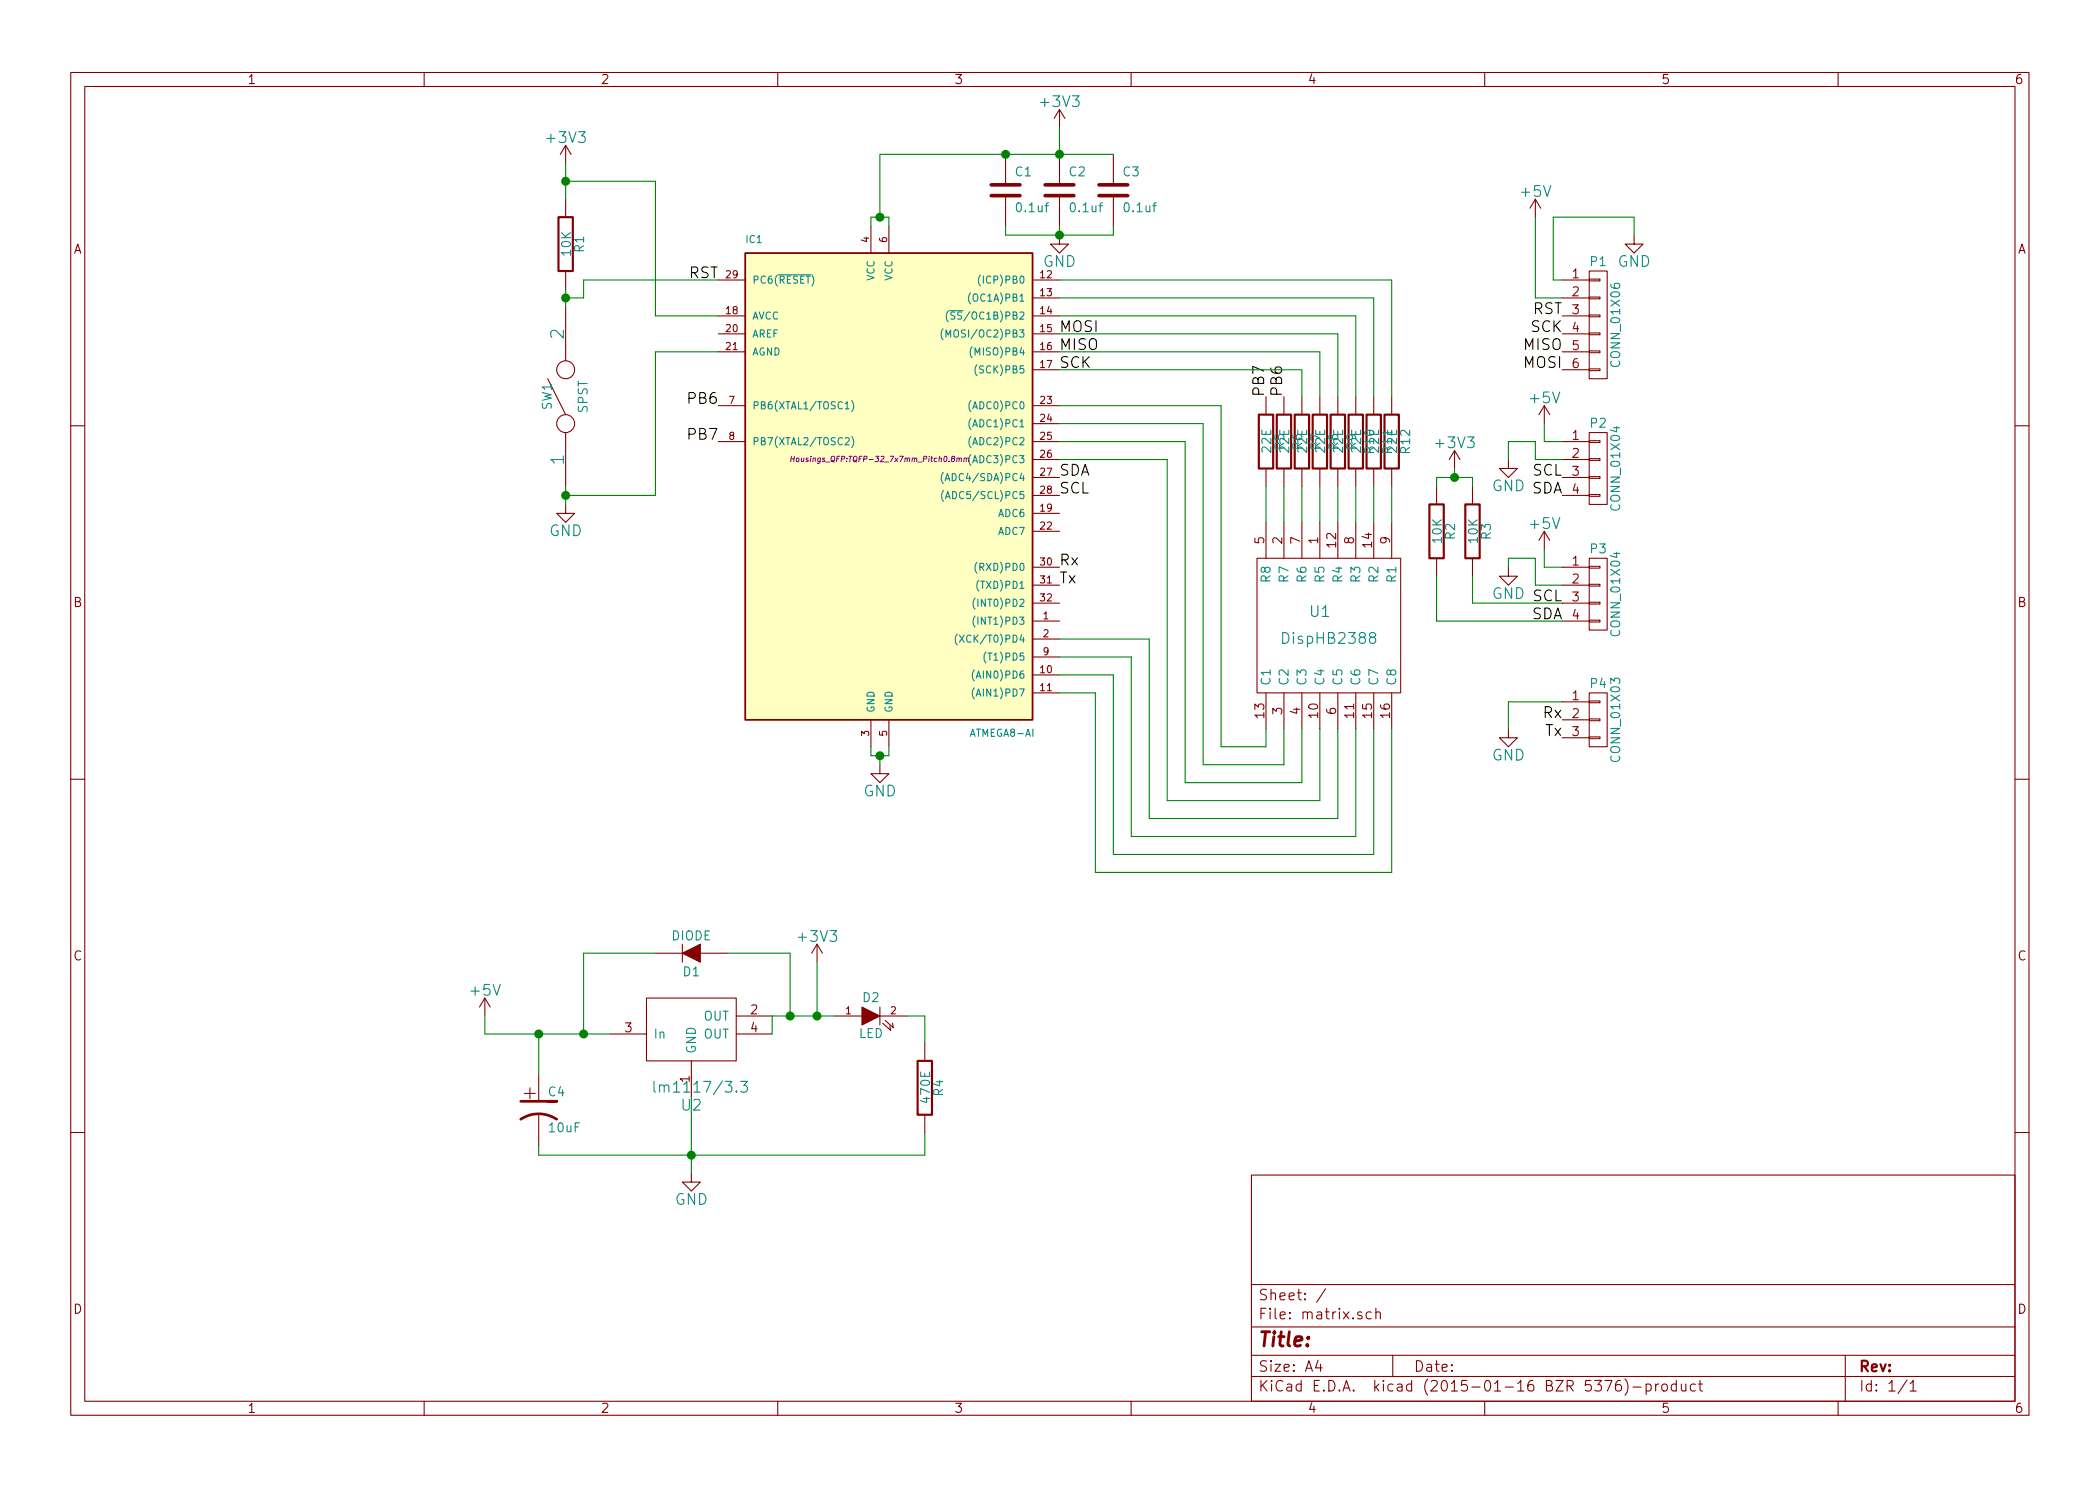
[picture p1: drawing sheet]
<svg xmlns="http://www.w3.org/2000/svg" width="297mm" height="210mm" viewBox="0 0 297 210" stroke-linecap="round" stroke-linejoin="round" font-family="sans-serif">
<g fill="none" stroke="#840000" stroke-width=".15">
<path d="M10 10.3h277v189.9h-277zM12 12.2h273v186.1h-273zM60 10.3v1.9M110 10.3v1.9M149.9 15.5l-.8 1.3M149.9 15.5v2.5M149.9 15.5l.7 1.3M160 10.3v1.9M210 10.3v1.9M260 10.3v1.9M80 20.6v2.5M80 28.2v2.5"/>
<path d="M80 38.3v2.6M80 20.6l-.8 1.2M80 20.6l.8 1.2M101.6 39.6h3.8M123.2 32v3.8M125.7 32v3.8M142.2 21.8v4.4M142.2 27.7v4.3M146 39.6h3.9M149.9 33.3v1.2h1.2l-1.2 1.3-1.3-1.3h1.3M149.9 21.8v4.4M149.9 27.7v4.3"/>
<path d="M157.5 21.8v4.4M157.5 27.7v4.3M217.2 28.2l-.8 1.3M217.2 28.2v2.5M217.2 28.2l.7 1.3M221 39.6h3.8M224.8 39.5h1.5v.2h-1.5zM224.8 38.3h2.5v15.3h-2.5zM231.1 33.3v1.2h1.3l-1.3 1.3-1.2-1.3h1.2M77.5 53.6l2.5 5.1M80 43.4v7.6M101.6 57.4h3.8"/>
<path d="M101.6 47.2h3.8M101.6 49.8h3.8M101.6 44.7h3.8M146 57.4h3.9M146 47.2h3.9M146 49.8h3.9M146 42.2h3.9M146 44.7h3.9M146 59.9h3.9M146 52.3h3.9M179.1 56.1v2.6M181.6 56.1v2.6"/>
<path d="M184.1 56.1v2.6M186.7 56.1v2.6M189.2 56.1v2.6M191.8 56.1v2.6M194.3 56.1v2.6M196.8 56.1v2.6M218.4 57.4l-.7 1.3M218.4 57.4v2.5M218.4 57.4l.8 1.3M221 47.2h3.8M221 49.8h3.8M221 42.2h3.8"/>
<path d="M221 44.7h3.8M221 52.3h3.8M224.8 52.2h1.5v.2h-1.5zM224.8 49.7h1.5v.2h-1.5zM224.8 47.1h1.5v.3h-1.5zM224.8 44.6h1.5v.2h-1.5zM224.8 42h1.5v.3h-1.5zM10 60.2h2M80 71.4v1.2h1.3l-1.3 1.3-1.3-1.3h1.3M80 61.2v7.6M101.6 62.5h3.8M146 62.5h3.9"/>
<path d="M146 75.2h3.9M146 65h3.9M146 67.6h3.9M146 70.1h3.9M146 72.6h3.9M177.8 79h20.3v19h-20.3zM179.1 66.3v2.5M179.1 73.9v5.1M181.6 66.3v2.5M181.6 73.9v5.1M184.1 66.3v2.5M184.1 73.9v5.1"/>
<path d="M186.7 66.3v2.5M186.7 73.9v5.1M189.2 66.3v2.5M189.2 73.9v5.1M191.8 66.3v2.5M191.8 73.9v5.1M194.3 66.3v2.5M194.3 73.9v5.1M196.8 66.3v2.5M196.8 73.9v5.1M203.2 68.8v2.6M203.2 79v2.5"/>
<path d="M205.7 63.7l-.7 1.3M205.7 63.7v2.6M205.7 63.7l.8 1.3M208.3 68.8v2.6M208.3 79v2.5M213.4 65v1.3h1.2l-1.2 1.3-1.3-1.3h1.3M218.4 75.2v2.5M218.4 75.2l-.7 1.2M218.4 75.2l.8 1.2M221 62.5h3.8M221 65h3.8M221 67.6h3.8"/>
<path d="M221 70.1h3.8M224.8 70h1.5v.2h-1.5zM224.8 67.4h1.5v.3h-1.5zM224.8 64.9h1.5v.2h-1.5zM224.8 62.4h1.5v.2h-1.5zM224.8 61.2h2.5v10.2h-2.5zM224.8 79h2.5v10.1h-2.5zM285 60.2h2M146 87.9h3.9M146 90.4h3.9M146 93h3.9M146 95.5h3.9"/>
<path d="M146 80.3h3.9M146 98h3.9M146 82.8h3.9M146 85.3h3.9M179.1 98v5.1M181.6 98v5.1M184.1 98v5.1M186.7 98v5.1M189.2 98v5.1M191.8 98v5.1M194.3 98v5.1M196.8 98v5.1"/>
<path d="M213.4 80.3v1.2h1.2l-1.2 1.3-1.3-1.3h1.3M221 87.9h3.8M221 80.3h3.8M221 82.8h3.8M221 85.3h3.8M221 99.3h3.8M224.8 87.8h1.5v.2h-1.5zM224.8 85.2h1.5v.3h-1.5zM224.8 82.7h1.5v.2h-1.5zM224.8 80.1h1.5v.3h-1.5zM224.8 99.2h1.5v.2h-1.5zM224.8 98h2.5v7.7h-2.5z"/>
<path d="M10 110.3h2M123.2 101.8v3.9M124.5 108.2v1.3h1.2l-1.2 1.2-1.3-1.2h1.3M125.7 101.8v3.9M213.4 103.1v1.3h1.2l-1.2 1.3-1.3-1.3h1.3M221 101.8h3.8M221 104.4h3.8M224.8 104.3h1.5v.2h-1.5zM224.8 101.7h1.5v.3h-1.5zM285 110.3h2M92.7 134.9h3.8M96.5 133.6v2.5"/>
<path d="M99.1 134.9h3.8M115.6 133.6l-.8 1.3M115.6 133.6v2.5M115.6 133.6l.7 1.3M68.6 141.2l-.8 1.3M68.6 141.2v2.6M68.6 141.2l.7 1.3M76.2 152v3.8M76.2 157.6v4.6M86.4 146.3h5M91.4 141.2h12.7v8.9h-12.7zM97.8 150.1v5.1"/>
<path d="M104.1 143.8h5.1M104.1 146.3h5.1M118.1 143.8h3.8M124.5 143.8h3.8M124.5 142.5v2.5M124.8 144.8l1.2 1-.1-.6M125.2 144.4l1.2 1-.2-.6M130.8 147.6v2.5M130.8 157.7v2.6M10 160.2h2M97.8 166v1.3h1.3l-1.3 1.2-1.3-1.2h1.3M177 166.3h108v32h-108z"/>
<path d="M285 160.2h2M60 198.3v1.9M110 198.3v1.9M160 198.3v1.9M177 194.8h108M177 191.8h108M177 187.8h108M177 181.8h108M186.4 192.5l-.3 1h.9M186.8 193v1M187.5 182.3l-1.3 2M192.6 185.7a.37 .37 0 0 0-.6 .1v.1a.54 .54 0 0 0 .6 .3l.1 .1-.1 .2-.1 .1-.5-.1"/>
<path d="M194 185.7l-.5-.1-.3 .3 .1 .6 .2 .1 .5-.1M194.6 185.7a.38 .38 0 0 1 .6 .1v.8M194.6 185.1v1.5M197 191.8v3M210 198.3v1.9M227 195.3h1l-.6 1.5M229.2 195.3a.59 .59 0 0 0-.7 .7l.1 .7 .2 .1h.3l.2-.1 .1-.5-.2-.2-.4-.1-.3 .3M229.8 195.1a1.71 1.71 0 0 1 0 2.3M231 196.3h1.1M232.8 195.9a.48 .48 0 0 1 .7 .1l.1 .1-.1 .6a.48 .48 0 0 1-.7 0M232.8 195.8v1.5M234.2 195.8v1"/>
<path d="M234.6 195.8l-.3 .1-.1 .2M235.1 196a.41 .41 0 0 1 .7 .1v.4a.41 .41 0 0 1-.4 .3 .41 .41 0 0 1-.3-.3zM237.1 195.9l-.4-.1-.3 .3 .1 .6 .2 .1 .4-.1M237.1 195.3v1.5M237.8 195.8l.1 .9a.4 .4 0 0 0 .6 0M238.5 195.8v1M239.8 195.9l-.4-.1-.3 .3 .1 .6 .2 .1 .4-.1M240.3 195.8h.5M240.5 195.3v1.3l.2 .2h.1M260 198.3v1.9M261 191.8v6.5M269.7 195.2l-1.2 2"/>
<path d="M270.2 195.8l.4-.5v1.5M270.2 196.8h.8"/>
<circle cx="80" cy="59.9" r="1.27"/>
<circle cx="80" cy="52.3" r="1.27"/>
</g>
<path d="M105.4 35.8h40.6v66h-40.6z" fill="#ffffc2" stroke="#ffffc2" stroke-width=".25"/>
<path d="M105.4 35.8h40.6v66h-40.6z" fill="none" stroke="#840000" stroke-width=".25"/>
<g fill="none" stroke="#008484" stroke-width=".15">
<path d="M110.1 38.9h4.6M138.7 38.9a1.2 1.2 0 0 0 0 1.6M119.6 57.9h.5M120.5 56.7a1.2 1.2 0 0 1 0 1.5M133.4 46.5a1.2 1.2 0 0 0 0 1.6M133.8 47.7v-1l.3 .7 .4-.7v1M134.1 44a1.2 1.2 0 0 0 0 1.5M134.3 44h1.9M135.1 44.2l-.4-.1-.2 .2 .1 .3 .4 .2v.3l-.1 .1-.4-.1M137.3 41.4a1.2 1.2 0 0 0 0 1.6M137.3 56.7a1.2 1.2 0 0 0 0 1.5M137.3 59.2a1.2 1.2 0 0 0 0 1.6"/>
<path d="M137.5 49.1a1.2 1.2 0 0 0 0 1.5M138.2 51.6a1.2 1.2 0 0 0 0 1.6M119.6 62l.3-.1 .2 .1v.2l-.6 .7h.6M120.5 61.8a1.2 1.2 0 0 1 0 1.5M133.4 66.8a1.2 1.2 0 0 0 0 1.6M133.5 69.4a1.2 1.2 0 0 0 0 1.5M133.7 68l.3-1 .3 1M133.7 70.6l.4-1.1 .3 1.1M133.8 70.3h.5M137.3 61.8a1.2 1.2 0 0 0 0 1.5M137.3 64.3a1.2 1.2 0 0 0 0 1.6M138.2 79.5a1.2 1.2 0 0 0 0 1.6"/>
<path d="M135.4 89.7a1.2 1.2 0 0 0 0 1.6M135.7 89.9l.7 1M136.4 89.9l-.7 1M137.8 94.8a1.2 1.2 0 0 0 0 1.5M137.8 97.3a1.2 1.2 0 0 0 0 1.6M137.9 87.2a1.2 1.2 0 0 0 0 1.5M137.9 84.6a1.2 1.2 0 0 0 0 1.6M139.5 92.2a1.2 1.2 0 0 0 0 1.6M194 90.2l-.3-.3 .1-.2a.48 .48 0 0 1 .7 0l.1 .2-.3 .3a.47 .47 0 0 0-.6 .2v.3a.48 .48 0 0 0 .4 .3 .48 .48 0 0 0 .5-.3v-.3l-.3-.2M92.5 153v1.3l.2 .2M104.8 153h.9l-.5 .6a.44 .44 0 0 1 .5 .3v.3l-.1 .3h-.6l-.2-.1"/>
</g>
<path d="M111.9 64.9h.4M111.9 64.6l-.1 .7M112.4 64.6l-.1 .7M135.4 64.9l.3-.1-.1 .5M135.7 64.9l.3-.1v.5M136.4 64.9l.3-.1v.5M136.4 64.8l-.1 .5M136.7 64.9l.3-.1v.5" fill="none" stroke="#840084" stroke-width=".14"/>
<path d="M73.7 158.4a4.6 4.6 0 0 1 5 0M73.7 155.8h5h-1.2" fill="none" stroke="#840000" stroke-width=".38"/>
<g fill="#840000" stroke="#840000" stroke-width=".15">
<path d="M121.9 142.5l2.6 1.3-2.6 1.2z"/>
<path d="M96.5 134.9l2.6-1.3v2.5z"/>
</g>
<path d="M79 30.7h2v7.6h-2zM178.1 58.7h2v7.6h-2zM180.6 58.7h2v7.6h-2zM183.1 58.7h2.1v7.6h-2.1zM185.7 58.7h2v7.6h-2zM188.2 58.7h2v7.6h-2zM190.8 58.7h2v7.6h-2zM193.3 58.7h2v7.6h-2zM195.8 58.7h2.1v7.6h-2.1zM202.2 71.4h2v7.6h-2zM207.3 71.4h2v7.6h-2zM129.8 150.1h2v7.6h-2z" fill="none" stroke="#840000" stroke-width=".3"/>
<path d="M140.2 27.7h4.1M140.2 26.2h4.1M147.8 27.7h4.1M147.8 26.2h4.1M155.4 27.7h4.1M155.4 26.2h4.1" fill="none" stroke="#840000" stroke-width=".51"/>
<g fill="none" stroke="#008400" stroke-width=".15">
<path d="M149.9 18v3.8M80 25.6h12.7v19.1h8.9M80 23.1v5.1M101.6 39.6h-19.1v2.6h-2.5M123.2 32v-1.3h2.5v1.3M142.2 32v1.3h15.3v-1.3M149.9 39.6h46.9v16.5M149.9 32v1.3M157.5 21.8h-33v8.9M217.2 30.7v11.5h3.8M231.1 33.3v-2.6h-11.4v8.9h1.3M80 40.9v2.5"/>
<path d="M101.6 49.8h-8.9v20.3h-12.7M149.9 57.4h22.8v48.3h6.4v-2.6M149.9 59.9h20.3v48.3h11.4v-5.1M149.9 49.8h36.8v6.3M149.9 52.3h34.2v3.8M149.9 47.2h39.3v8.9M149.9 44.7h41.9v11.4M149.9 42.2h44.4v13.9M218.4 59.9v2.6h2.6M80 68.8v2.6M149.9 62.5h17.7v48.2h16.5v-7.6M149.9 65h15.2v48.3h21.6v-10.2"/>
<path d="M179.1 68.8v5.1M181.6 68.8v5.1M184.1 68.8v5.1M186.7 68.8v5.1M189.2 68.8v5.1M191.8 68.8v5.1M194.3 68.8v5.1M196.8 68.8v5.1M203.2 68.8v-1.2h5.1v1.2M205.7 66.3v1.3M213.4 65v-2.5h3.8v2.5h3.8M218.4 77.7v2.6h2.6"/>
<path d="M149.9 90.4h12.7v25.4h26.6v-12.7M149.9 93h10.1v25.4h31.8v-15.3M149.9 95.5h7.6v25.4h36.8v-17.8M149.9 98h5v25.4h41.9v-20.3M203.2 81.5v6.4h17.8M208.3 81.5v3.8h12.7M213.4 80.3v-1.3h3.8v3.8h3.8M221 99.3h-7.6v3.8M123.2 105.7v1.2h2.5v-1.2M124.5 106.9v1.3M92.7 134.9h-10.2v11.4M102.9 134.9h8.9v8.9"/>
<path d="M115.6 136.1v7.7M68.6 143.8v2.5h17.8M76.2 146.3v5.7M97.8 155.2v10.8M118.1 143.8h-8.9v2.5M128.3 143.8h2.5v3.8M130.8 160.3v3.1h-54.6v-1.2"/>
</g>
<g fill="#008400" stroke="#008400" stroke-width=".25">
<circle cx="76.2" cy="146.3" r=".51"/>
<circle cx="111.8" cy="143.8" r=".51"/>
<circle cx="149.9" cy="21.8" r=".51"/>
<circle cx="142.2" cy="21.8" r=".51"/>
<circle cx="149.9" cy="33.3" r=".51"/>
<circle cx="124.5" cy="30.7" r=".51"/>
<circle cx="124.5" cy="106.9" r=".51"/>
<circle cx="97.8" cy="163.4" r=".51"/>
<circle cx="115.6" cy="143.8" r=".51"/>
<circle cx="82.6" cy="146.3" r=".51"/>
<circle cx="205.7" cy="67.6" r=".51"/>
<circle cx="80" cy="42.2" r=".51"/>
<circle cx="80" cy="70.1" r=".51"/>
<circle cx="80" cy="25.6" r=".51"/>
</g>
<g font-size="2.8" fill="#840000">
<text x="74.1" y="155.6">+</text>
<text x="178" y="190.5">Title:</text>
</g>
<g font-size="2.5" fill="#008484">
<text x="79.8" y="47.9" transform="rotate(-90 79.8 47.9)">2</text>
<text x="79.8" y="65.7" transform="rotate(-90 79.8 65.7)">1</text>
</g>
<g font-size="2.1" fill="#008484">
<text x="147.4" y="15.2">+3V3</text>
<text x="77.5" y="20.2">+3V3</text>
<text x="215.3" y="27.9">+5V</text>
<text x="147.5" y="37.8">GND</text>
<text x="228.8" y="37.8">GND</text>
<text x="216.5" y="57.1">+5V</text>
<text x="203.3" y="63.4">+3V3</text>
<text x="77.6" y="75.9">GND</text>
<text x="216.5" y="74.8">+5V</text>
<text x="185.3" y="87.3">U1</text>
<text x="181.8" y="91.1">DispHB2388</text>
<text x="211" y="107.6">GND</text>
<text x="122.1" y="112.7">GND</text>
<text x="113.1" y="133.3">+3V3</text>
<text x="66.7" y="140.9">+5V</text>
<text x="93.7" y="154.6">lm1117/3.3</text>
<text x="96.4" y="157.1">U2</text>
<text x="95.4" y="170.5">GND</text>
</g>
<g font-size="2.1">
<text x="97.4" y="39.4">RST</text>
<text x="149.9" y="47">MOSI</text>
<text x="216.5" y="47">SCK</text>
<text x="216.7" y="44.4">RST</text>
<text x="149.9" y="52.1">SCK</text>
<text x="149.9" y="49.5">MISO</text>
<text x="215.5" y="49.5">MISO</text>
<text x="215.5" y="52.1">MOSI</text>
<text x="97.5" y="57.1">PB6</text>
<text x="178.8" y="56.1" transform="rotate(-90 178.8 56.1)">PB7</text>
<text x="181.4" y="56.1" transform="rotate(-90 181.4 56.1)">PB6</text>
<text x="97.5" y="62.2">PB7</text>
<text x="149.9" y="69.8">SCL</text>
<text x="149.9" y="67.3">SDA</text>
<text x="211" y="69.5">GND SDA</text>
<text x="216.7" y="67.3">SCL</text>
<text x="149.9" y="80">Rx</text>
<text x="149.9" y="82.5">Tx</text>
<text x="211" y="84.8">GND SCL</text>
<text x="216.5" y="87.6">SDA</text>
<text x="218.3" y="101.6">Rx</text>
<text x="218.5" y="104.1">Tx</text>
</g>
<g font-size="2.1" fill="#840000">
<text x="178" y="184">Sheet: /</text>
<text x="178" y="186.7">File: matrix.sch</text>
<text x="178" y="196.9">KiCad E.D.A. kicad (2015-01-16 BZR 5376)-product</text>
<text x="178" y="194.1">Size: A4</text>
<text x="200" y="194.1">Date:</text>
<text x="263" y="194.1">Rev:</text>
<text x="263" y="196.9">Id: 1/1</text>
</g>
<g font-size="1.8" fill="#840000">
<text x="35" y="11.9">1</text>
<text x="85" y="11.9">2</text>
<text x="135" y="11.9">3</text>
<text x="185" y="11.9">4</text>
<text x="235" y="11.9">5</text>
<text x="285" y="11.9">6</text>
<text x="10.4" y="35.9">A</text>
<text x="285.4" y="35.9">A</text>
<text x="222.4" y="39.4">1</text>
<text x="222.4" y="41.9">2</text>
<text x="222.4" y="44.4">3</text>
<text x="222.4" y="47">4</text>
<text x="222.4" y="49.5">5</text>
<text x="222.4" y="52.1">6</text>
<text x="222.4" y="62.2">1</text>
<text x="222.4" y="64.8">2</text>
<text x="222.4" y="67.3">3</text>
<text x="222.4" y="69.8">4</text>
<text x="178.8" y="76.9" transform="rotate(-90 178.8 76.9)">5</text>
<text x="181.4" y="76.9" transform="rotate(-90 181.4 76.9)">2</text>
<text x="183.9" y="76.9" transform="rotate(-90 183.9 76.9)">7</text>
<text x="186.4" y="76.9" transform="rotate(-90 186.4 76.9)">1</text>
<text x="189" y="77.4" transform="rotate(-90 189 77.4)">12</text>
<text x="191.5" y="76.9" transform="rotate(-90 191.5 76.9)">8</text>
<text x="194.1" y="77.4" transform="rotate(-90 194.1 77.4)">14</text>
<text x="196.6" y="76.9" transform="rotate(-90 196.6 76.9)">9</text>
<text x="222.4" y="80">1</text>
<text x="222.4" y="82.5">2</text>
<text x="10.4" y="85.9">B</text>
<text x="222.4" y="85.1">3</text>
<text x="222.4" y="87.6">4</text>
<text x="285.4" y="85.9">B</text>
<text x="178.8" y="101.5" transform="rotate(-90 178.8 101.5)">13</text>
<text x="181.4" y="101.1" transform="rotate(-90 181.4 101.1)">3</text>
<text x="183.9" y="101.1" transform="rotate(-90 183.9 101.1)">4</text>
<text x="186.4" y="101.5" transform="rotate(-90 186.4 101.5)">10</text>
<text x="189" y="101.1" transform="rotate(-90 189 101.1)">6</text>
<text x="191.5" y="101.5" transform="rotate(-90 191.5 101.5)">11</text>
<text x="194.1" y="101.5" transform="rotate(-90 194.1 101.5)">15</text>
<text x="196.6" y="101.5" transform="rotate(-90 196.6 101.5)">16</text>
<text x="222.4" y="99.1">1</text>
<text x="222.4" y="101.6">2</text>
<text x="222.4" y="104.1">3</text>
<text x="10.4" y="135.9">C</text>
<text x="285.4" y="135.9">C</text>
<text x="106.2" y="143.5">2</text>
<text x="88.4" y="146">3</text>
<text x="106.2" y="146">4</text>
<text x="97.5" y="153.1" transform="rotate(-90 97.5 153.1)">1</text>
<text x="10.4" y="185.9">D</text>
<text x="285.4" y="185.9">D</text>
<text x="35" y="199.9">1</text>
<text x="85" y="199.9">2</text>
<text x="135" y="199.9">3</text>
<text x="185" y="199.9">4</text>
<text x="235" y="199.9">5</text>
<text x="285" y="199.9">6</text>
</g>
<g font-size="1.8" fill="#008484">
<text x="143.6" y="24.9">C1</text>
<text x="151.3" y="24.9">C2</text>
<text x="158.9" y="24.9">C3</text>
<text x="82.6" y="35.7" transform="rotate(-90 82.6 35.7)">R1</text>
<text x="143.9" y="30">0.1uf</text>
<text x="151.5" y="30">0.1uf</text>
<text x="159.2" y="30">0.1uf</text>
<text x="80.7" y="36.1" transform="rotate(-90 80.7 36.1)">10K</text>
<text x="225" y="37.6">P1</text>
<text x="229.2" y="51.6" transform="rotate(-90 229.2 51.6)">CONN_01X06</text>
<text x="78" y="58" transform="rotate(-90 78 58)">SW1</text>
<text x="83.1" y="58.4" transform="rotate(-90 83.1 58.4)">SPST</text>
<text x="179.8" y="64" transform="rotate(-90 179.8 64)">22E</text>
<text x="181.7" y="63.6" transform="rotate(-90 181.7 63.6)">R5</text>
<text x="184.2" y="63.6" transform="rotate(-90 184.2 63.6)">R6</text>
<text x="186.7" y="63.6" transform="rotate(-90 186.7 63.6)">R7</text>
<text x="187.4" y="64" transform="rotate(-90 187.4 64)">22E</text>
<text x="189.3" y="63.6" transform="rotate(-90 189.3 63.6)">R8</text>
<text x="191.8" y="63.6" transform="rotate(-90 191.8 63.6)">R9</text>
<text x="194.4" y="64.1" transform="rotate(-90 194.4 64.1)">R10</text>
<text x="195" y="64" transform="rotate(-90 195 64)">22E</text>
<text x="196.9" y="64.1" transform="rotate(-90 196.9 64.1)">R11</text>
<text x="197.6" y="64" transform="rotate(-90 197.6 64)">22E</text>
<text x="199.4" y="64.1" transform="rotate(-90 199.4 64.1)">R12</text>
<text x="225" y="60.5">P2</text>
<text x="229.2" y="71.9" transform="rotate(-90 229.2 71.9)">CONN_01X04</text>
<text x="203.9" y="76.8" transform="rotate(-90 203.9 76.8)">10K</text>
<text x="205.8" y="76.3" transform="rotate(-90 205.8 76.3)">R2</text>
<text x="209" y="76.8" transform="rotate(-90 209 76.8)">10K</text>
<text x="210.9" y="76.3" transform="rotate(-90 210.9 76.3)">R3</text>
<text x="179.7" y="82.3" transform="rotate(-90 179.7 82.3)">R8</text>
<text x="182.2" y="82.3" transform="rotate(-90 182.2 82.3)">R7</text>
<text x="184.8" y="82.3" transform="rotate(-90 184.8 82.3)">R6</text>
<text x="187.3" y="82.3" transform="rotate(-90 187.3 82.3)">R5</text>
<text x="189.9" y="82.3" transform="rotate(-90 189.9 82.3)">R4</text>
<text x="192.4" y="82.3" transform="rotate(-90 192.4 82.3)">R3</text>
<text x="194.9" y="82.3" transform="rotate(-90 194.9 82.3)">R2</text>
<text x="197.5" y="82.3" transform="rotate(-90 197.5 82.3)">R1</text>
<text x="225" y="78.3">P3</text>
<text x="229.2" y="89.7" transform="rotate(-90 229.2 89.7)">CONN_01X04</text>
<text x="179.7" y="97" transform="rotate(-90 179.7 97)">C1</text>
<text x="182.2" y="97" transform="rotate(-90 182.2 97)">C2</text>
<text x="184.8" y="97" transform="rotate(-90 184.8 97)">C3</text>
<text x="187.3" y="97" transform="rotate(-90 187.3 97)">C4</text>
<text x="189.9" y="97" transform="rotate(-90 189.9 97)">C5</text>
<text x="192.4" y="97" transform="rotate(-90 192.4 97)">C6</text>
<text x="194.9" y="97" transform="rotate(-90 194.9 97)">C7</text>
<text x="197.5" y="97" transform="rotate(-90 197.5 97)">C8</text>
<text x="225" y="97.3">P4</text>
<text x="229.2" y="107.5" transform="rotate(-90 229.2 107.5)">CONN_01X03</text>
<text x="95" y="133">DIODE</text>
<text x="96.7" y="138.1">D1</text>
<text x="122.1" y="141.8">D2</text>
<text x="92.5" y="146.9">In</text>
<text x="98.4" y="149.1" transform="rotate(-90 98.4 149.1)">GND</text>
<text x="99.4" y="144.4">OUT</text>
<text x="99.4" y="146.9">OUT</text>
<text x="121.4" y="146.9">LED</text>
<text x="77.6" y="155.1">C4</text>
<text x="131.5" y="155.9" transform="rotate(-90 131.5 155.9)">470E</text>
<text x="133.4" y="155" transform="rotate(-90 133.4 155)">R4</text>
<text x="77.7" y="160.2">10uF</text>
</g>
<g font-size="1.4" fill="#008484">
<text x="105.5" y="34.4">IC1</text>
<text x="106.4" y="40.1">PC6(RESET)</text>
<text x="123.7" y="39.8" transform="rotate(-90 123.7 39.8)">VCC</text>
<text x="126.2" y="39.8" transform="rotate(-90 126.2 39.8)">VCC</text>
<text x="139" y="40.1">(ICP)PB0</text>
<text x="106.4" y="47.7">AREF</text>
<text x="106.4" y="45.2">AVCC</text>
<text x="134.4" y="47.7">(MOSI/OC2)PB3</text>
<text x="135.1" y="45.2">(SS/OC1B)PB2</text>
<text x="137.4" y="42.7">(OC1A)PB1</text>
<text x="106.4" y="50.3">AGND</text>
<text x="137.7" y="50.3">(MISO)PB4</text>
<text x="138.4" y="52.8">(SCK)PB5</text>
<text x="106.4" y="57.9">PB6(XTAL1/TOSC1)</text>
<text x="137.5" y="57.9">(ADC0)PC0</text>
<text x="106.4" y="63">PB7(XTAL2/TOSC2)</text>
<text x="137.5" y="60.4">(ADC1)PC1</text>
<text x="137.5" y="63">(ADC2)PC2</text>
<text x="137.5" y="65.5">(ADC3)PC3</text>
<text x="134.1" y="68.1">(ADC4/SDA)PC4</text>
<text x="134.3" y="70.6">(ADC5/SCL)PC5</text>
<text x="141.2" y="75.7">ADC7</text>
<text x="141.2" y="73.1">ADC6</text>
<text x="138.4" y="80.8">(RXD)PD0</text>
<text x="138.5" y="83.3">(TXD)PD1</text>
<text x="138.3" y="88.4">(INT1)PD3</text>
<text x="138.3" y="85.8">(INT0)PD2</text>
<text x="136.3" y="90.9">(XCK/T0)PD4</text>
<text x="139.7" y="93.5">(T1)PD5</text>
<text x="123.7" y="100.8" transform="rotate(-90 123.7 100.8)">GND</text>
<text x="126.2" y="100.8" transform="rotate(-90 126.2 100.8)">GND</text>
<text x="138.1" y="96">(AIN0)PD6</text>
<text x="138.1" y="98.5">(AIN1)PD7</text>
<text x="137.3" y="104.2">ATMEGA8-AI</text>
</g>
<g font-size="1.4" fill="#840000">
<text x="122.9" y="34.3" transform="rotate(-90 122.9 34.3)">4</text>
<text x="125.5" y="34.3" transform="rotate(-90 125.5 34.3)">6</text>
<text x="102.7" y="39.4">29</text>
<text x="147.2" y="39.4">12</text>
<text x="147.2" y="41.9">13</text>
<text x="102.7" y="47">20</text>
<text x="102.7" y="44.4">18</text>
<text x="147.2" y="44.4">14</text>
<text x="147.2" y="47">15</text>
<text x="102.7" y="49.5">21</text>
<text x="147.2" y="49.5">16</text>
<text x="147.2" y="52.1">17</text>
<text x="103.1" y="57.1">7</text>
<text x="147.2" y="57.1">23</text>
<text x="147.2" y="59.7">24</text>
<text x="103.1" y="62.2">8</text>
<text x="147.2" y="62.2">25</text>
<text x="147.2" y="64.8">26</text>
<text x="147.2" y="67.3">27</text>
<text x="147.2" y="69.8">28</text>
<text x="147.2" y="74.9">22</text>
<text x="147.2" y="72.4">19</text>
<text x="147.2" y="80">30</text>
<text x="147.2" y="82.5">31</text>
<text x="147.2" y="85.1">32</text>
<text x="147.6" y="87.6">1</text>
<text x="147.2" y="95.2">10</text>
<text x="147.6" y="90.2">2</text>
<text x="147.6" y="92.7">9</text>
<text x="147.2" y="97.8">11</text>
<text x="122.9" y="104.1" transform="rotate(-90 122.9 104.1)">3</text>
<text x="125.5" y="104.1" transform="rotate(-90 125.5 104.1)">5</text>
<text x="119.6" y="143.5">1</text>
<text x="126" y="143.5">2</text>
</g>
<text font-size="1.1" fill="#840084" x="112.9" y="65.3">Housings_QFP:TQFP-32_7x7mm_Pitch0.8mm</text>
</svg>
